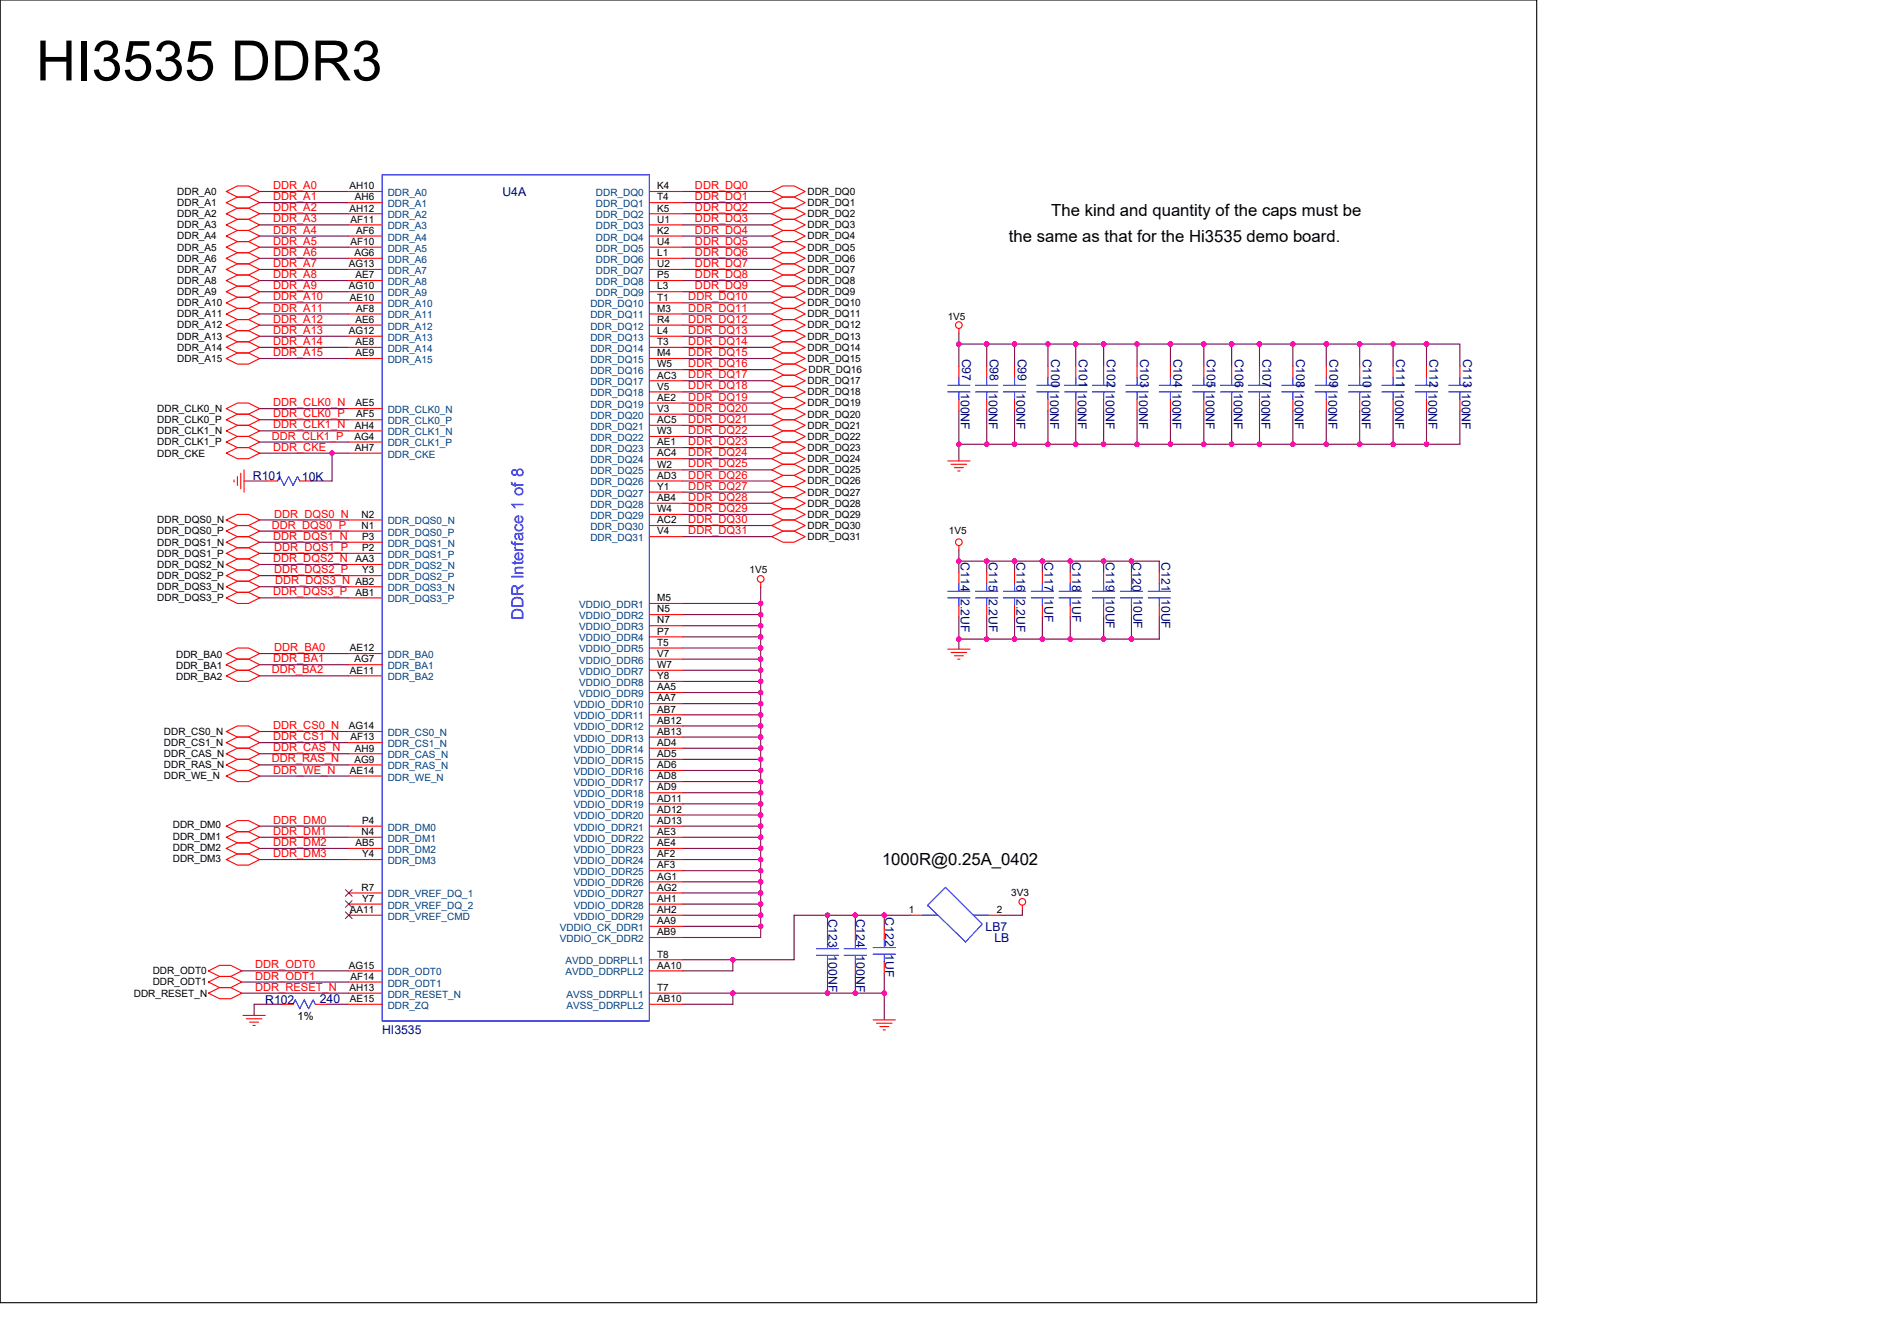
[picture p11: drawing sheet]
<svg xmlns="http://www.w3.org/2000/svg" width="297mm" height="210mm" viewBox="0 0 297 210" stroke-linecap="round" stroke-linejoin="round" font-family="sans-serif">
<path d="M0 0h241.9v205.1h-241.9z" fill="none" stroke="#000" stroke-width=".17"/>
<g fill="none" stroke="#800040" stroke-width=".17">
<path d="M40.9 37.2h14M40.9 30.1h14M40.9 38.9h14M40.9 35.4h14M40.9 33.6h14M40.9 31.9h14M107.5 33.6h14M107.5 37.2h14M107.5 38.9h14M107.5 31.9h14M107.5 30.1h14M107.5 35.4h14"/>
<path d="M40.9 51.2h14M40.9 40.7h14M40.9 42.4h14M40.9 56.4h14M40.9 54.7h14M40.9 49.4h14M40.9 52.9h14M40.9 45.9h14M40.9 44.2h14M40.9 47.7h14M107.5 58.2h14.2M107.5 59.9h14"/>
<path d="M107.5 52.9h14M107.5 51.2h14M107.5 49.4h14M107.5 47.7h14M107.5 44.2h14M107.5 45.9h14M107.5 56.4h14M107.5 42.4h14M107.5 40.7h14M107.5 54.7h14M150.9 54.2v3.5M150.9 54.2h4.4"/>
<path d="M150.9 52.4v1.8M155.3 54.2v3.5M155.3 54.2h14M159.7 54.2v3.5M165 54.2v3.5M169.3 54.2v3.5M169.3 54.2h9.7M173.7 54.2v3.5M179 54.2h10.5M179 54.2v3.5M184.2 54.2v3.5M189.5 54.2v3.5"/>
<path d="M189.5 54.2h14M193.9 54.2v3.5M198.3 54.2v3.5M203.5 54.2h5.3M203.5 54.2v3.5M208.8 54.2h5.2M208.8 54.2v3.5M214 54.2h5.3M214 54.2v3.5M219.3 54.2h5.2v3.5M219.3 54.2v3.5M224.5 54.2h5.3v3.5"/>
<path d="M38.4 75.7h3.5M40.9 71.3h11.4M40.9 69.6h14M40.9 67.8h14M40.9 66.1h14M40.9 64.3h14M52.3 71.3h2.6M52.3 71.3v4.4h-3.4M107.5 61.7h14M107.5 63.4h14M107.5 66.9h14M107.5 68.7h14"/>
<path d="M107.5 70.5h14M107.5 72.2h14M107.5 74h14M107.5 75.7h14M107.5 77.5h14M107.5 79.2h14M107.5 65.2h14M150.9 69.9v2.7M150.9 64.7v5.2M150.9 69.9h4.4M155.3 64.7v5.2M155.3 69.9h4.4"/>
<path d="M159.7 69.9h5.3M159.7 64.7v5.2M165 64.7v5.2M165 69.9h4.3M169.3 64.7v5.2M169.3 69.9h4.4M173.7 69.9h5.3M173.7 64.7v5.2M179 69.9h5.2M179 64.7v5.2M184.2 69.9h5.3M184.2 64.7v5.2"/>
<path d="M189.5 69.9h4.4M189.5 64.7v5.2M193.9 69.9h4.4M193.9 64.7v5.2M198.3 69.9h5.2M198.3 64.7v5.2M203.5 69.9h5.3M203.5 64.7v5.2M208.8 69.9h5.2M208.8 64.7v5.2M214 69.9h5.3M214 64.7v5.2"/>
<path d="M219.3 69.9h5.2M219.3 64.7v5.2M224.5 64.7v5.2M229.8 64.7v5.2h-5.3M40.9 88.9h14M40.9 90.6h14M40.9 94.1h14M40.9 92.4h14M40.9 83.6h14M40.9 87.1h14M40.9 85.4h14M40.9 81.8h14"/>
<path d="M107.5 95h12.2M107.5 96.7h12.2M107.5 98.5h12.2M107.5 81h14M107.5 82.7h14M107.5 84.5h14M119.7 95v1.7M119.7 98.5v1.7M119.7 96.7v1.8M119.7 92.4v2.6M150.9 97.1v5.1M150.9 86.6v3.5"/>
<path d="M150.9 88.3h4.4M155.3 97.1v3.5M155.3 88.3v1.8M155.3 88.3h4.4M159.7 97.1v3.5M159.7 88.3v1.8M159.7 88.3h4.4M164.1 97.1v3.5M164.1 88.3v1.8M164.1 88.3h4.4M168.5 88.3h5.2M168.5 97.1v3.5"/>
<path d="M168.5 88.3v1.8M173.7 97.1v3.5M173.7 88.3v1.8M173.7 88.3h4.4M178.1 97.1v3.5M178.1 88.3v1.8M178.1 88.3h4.4v1.8M182.5 97.1v3.5h-4.4M40.9 118.6h14M40.9 102.9h14M40.9 116.9h14M40.9 104.6h14"/>
<path d="M40.9 106.4h14M40.9 115.1h14M107.5 100.2h12.2M107.5 102h12.2M107.5 103.8h12.2M107.5 105.5h12.2M107.5 107.3h12.2M107.5 109h12.2M107.5 110.8h12.2M107.5 112.5h12.2M107.5 114.3h12.2M107.5 116h12.2"/>
<path d="M107.5 117.8h12.2M107.5 119.5h12.2M119.7 102v1.8M119.7 105.5v1.8M119.7 109v1.8M119.7 112.5v1.8M119.7 116v1.8M119.7 119.5v1.8M119.7 117.8v1.7M119.7 114.3v1.7M119.7 110.8v1.7M119.7 107.3v1.7"/>
<path d="M119.7 103.8h.1M119.7 100.2v1.8M119.7 103.8v1.7M150.9 100.6h4.4M155.3 100.6h4.4M159.7 100.6h4.4M164.1 100.6h4.4M168.5 100.6h5.2M173.7 100.6h4.4M40.9 122.2h14M40.9 120.4h14M40.9 133.5h14"/>
<path d="M40.9 135.3h14M40.9 130h14M40.9 131.8h14M107.5 121.3h12.2M107.5 123h12.2M107.5 124.8h12.2M107.5 126.5h12.2M107.5 128.3h12.2M107.5 130h12.2M107.5 131.8h12.2M107.5 133.5h12.2M107.5 135.3h12.2"/>
<path d="M107.5 137.1h12.2M107.5 138.8h12.2M119.7 123v1.8M119.7 126.5v1.8M119.7 130v1.8M119.7 133.5v1.8M119.7 137.1v1.7M119.7 138.8v1.8M119.7 135.3v1.8M119.7 131.8v1.7M119.7 128.3v1.7M119.7 124.8v1.7"/>
<path d="M119.7 121.3v1.7M38.1 154.6h16.8M38.1 156.3h16.8M38.1 152.8h16.8M44.4 158.1h-4.4v1.7M51.4 158.1h3.5M107.5 140.6h12.2M107.5 142.3h12.2M107.5 144.1h12.2M107.5 145.8h12.2M107.5 156.3h7.9M107.5 151.1h7.9"/>
<path d="M115.4 156.3h14.9M115.4 156.3v1.8h-7.9M115.4 151.1v1.7h-7.9M119.7 140.6v1.7M119.7 144.1v1.7M119.7 145.8v1.8h-12.2M119.7 142.3v1.8M130.3 153.4v2.9M130.3 146.3v-2.2h-5.3v7h-9.6M130.3 156.3h4.3M130.3 144.1h4.3M134.6 144.1v2.2"/>
<path d="M134.6 144.1h4.6v2.1M134.6 156.3h4.6M134.6 153.4v2.9M139.2 153.2v7.3M139.2 144.1h4.2M160.9 143.2v.9h-3.5"/>
</g>
<g fill="#f0f" stroke="#f0f" stroke-width=".17">
<circle cx="155.3" cy="100.6" r=".35"/>
<circle cx="150.9" cy="100.6" r=".35"/>
<circle cx="159.7" cy="100.6" r=".35"/>
<circle cx="168.5" cy="100.6" r=".35"/>
<circle cx="164.1" cy="100.6" r=".35"/>
<circle cx="178.1" cy="100.6" r=".35"/>
<circle cx="173.7" cy="100.6" r=".35"/>
<circle cx="219.3" cy="69.9" r=".35"/>
<circle cx="214" cy="69.9" r=".35"/>
<circle cx="155.3" cy="69.9" r=".35"/>
<circle cx="150.9" cy="69.9" r=".35"/>
<circle cx="159.7" cy="69.9" r=".35"/>
<circle cx="173.7" cy="69.9" r=".35"/>
<circle cx="184.2" cy="69.9" r=".35"/>
<circle cx="179" cy="69.9" r=".35"/>
<circle cx="189.5" cy="69.9" r=".35"/>
<circle cx="203.5" cy="69.9" r=".35"/>
<circle cx="198.3" cy="69.9" r=".35"/>
<circle cx="208.8" cy="69.9" r=".35"/>
<circle cx="193.9" cy="69.9" r=".35"/>
<circle cx="169.3" cy="69.9" r=".35"/>
<circle cx="165" cy="69.9" r=".35"/>
<circle cx="224.5" cy="69.9" r=".35"/>
<circle cx="139.2" cy="156.3" r=".35"/>
<circle cx="130.3" cy="156.3" r=".35"/>
<circle cx="115.4" cy="156.3" r=".35"/>
<circle cx="134.6" cy="156.3" r=".35"/>
<circle cx="155.3" cy="88.3" r=".35"/>
<circle cx="150.9" cy="88.3" r=".35"/>
<circle cx="164.1" cy="88.3" r=".35"/>
<circle cx="159.7" cy="88.3" r=".35"/>
<circle cx="178.1" cy="88.3" r=".35"/>
<circle cx="173.7" cy="88.3" r=".35"/>
<circle cx="168.5" cy="88.3" r=".35"/>
<circle cx="219.3" cy="54.2" r=".35"/>
<circle cx="214" cy="54.2" r=".35"/>
<circle cx="208.8" cy="54.2" r=".35"/>
<circle cx="203.5" cy="54.2" r=".35"/>
<circle cx="189.5" cy="54.2" r=".35"/>
<circle cx="184.2" cy="54.2" r=".35"/>
<circle cx="179" cy="54.2" r=".35"/>
<circle cx="169.3" cy="54.2" r=".35"/>
<circle cx="159.7" cy="54.2" r=".35"/>
<circle cx="155.3" cy="54.2" r=".35"/>
<circle cx="150.9" cy="54.2" r=".35"/>
<circle cx="198.3" cy="54.2" r=".35"/>
<circle cx="193.9" cy="54.2" r=".35"/>
<circle cx="173.7" cy="54.2" r=".35"/>
<circle cx="165" cy="54.2" r=".35"/>
<circle cx="224.5" cy="54.2" r=".35"/>
<circle cx="119.7" cy="96.7" r=".35"/>
<circle cx="119.7" cy="100.2" r=".35"/>
<circle cx="119.7" cy="98.5" r=".35"/>
<circle cx="119.7" cy="102" r=".35"/>
<circle cx="119.7" cy="117.8" r=".35"/>
<circle cx="119.7" cy="116" r=".35"/>
<circle cx="119.7" cy="121.3" r=".35"/>
<circle cx="119.7" cy="124.8" r=".35"/>
<circle cx="119.7" cy="123" r=".35"/>
<circle cx="119.7" cy="126.5" r=".35"/>
<circle cx="119.7" cy="128.3" r=".35"/>
<circle cx="119.7" cy="131.8" r=".35"/>
<circle cx="119.7" cy="130" r=".35"/>
<circle cx="119.7" cy="133.5" r=".35"/>
<circle cx="119.7" cy="138.8" r=".35"/>
<circle cx="119.7" cy="142.3" r=".35"/>
<circle cx="119.7" cy="140.6" r=".35"/>
<circle cx="119.7" cy="144.1" r=".35"/>
<circle cx="119.7" cy="145.8" r=".35"/>
<circle cx="119.7" cy="137" r=".35"/>
<circle cx="119.7" cy="135.3" r=".35"/>
<circle cx="119.7" cy="119.5" r=".35"/>
<circle cx="119.7" cy="114.3" r=".35"/>
<circle cx="119.7" cy="112.5" r=".35"/>
<circle cx="119.7" cy="110.8" r=".35"/>
<circle cx="119.7" cy="109" r=".35"/>
<circle cx="119.7" cy="107.3" r=".35"/>
<circle cx="119.7" cy="105.5" r=".35"/>
<circle cx="119.7" cy="103.7" r=".35"/>
<circle cx="119.7" cy="95" r=".35"/>
<circle cx="134.6" cy="144.1" r=".35"/>
<circle cx="130.3" cy="144.1" r=".35"/>
<circle cx="115.4" cy="151.1" r=".35"/>
<circle cx="139.2" cy="144.1" r=".35"/>
<circle cx="52.3" cy="71.3" r=".35"/>
</g>
<g fill="none" stroke="#f00" stroke-width=".17">
<path d="M35.6 30.1l1.8-.8h1.7l1.8 .8-1.8 .9h-1.7zM35.6 31.9l1.8-.9h1.7l1.8 .9-1.8 .9h-1.7zM35.6 33.6l1.8-.8h1.7l1.8 .8-1.8 .9h-1.7zM35.6 35.4l1.8-.9h1.7l1.8 .9-1.8 .9h-1.7zM35.6 37.2l1.8-.9h1.7l1.8 .9-1.8 .8h-1.7zM35.6 38.9l1.8-.9h1.7l1.8 .9-1.8 .9h-1.7zM54.9 38.9h5.3M54.9 37.2h5.3M54.9 35.4h5.3M54.9 30.1h5.3M54.9 33.6h5.3M54.9 31.9h5.3"/>
<path d="M102.2 38.9h5.3M102.2 35.4h5.3M102.2 33.6h5.3M102.2 37.2h5.3M102.2 31.9h5.3M102.2 30.1h5.3M121.5 30.1l1.7-.8h1.8l1.8 .8-1.8 .9h-1.8zM121.5 31.9l1.7-.9h1.8l1.8 .9-1.8 .9h-1.8zM121.5 33.6l1.7-.8h1.8l1.8 .8-1.8 .9h-1.8zM121.5 35.4l1.7-.9h1.8l1.8 .9-1.8 .9h-1.8zM121.5 37.2l1.7-.9h1.8l1.8 .9-1.8 .8h-1.8zM121.5 38.9l1.7-.9h1.8l1.8 .9-1.8 .9h-1.8z"/>
<path d="M35.6 40.7l1.8-.9h1.7l1.8 .9-1.8 .8h-1.7zM35.6 42.4l1.8-.9h1.7l1.8 .9-1.8 .9h-1.7zM35.6 44.2l1.8-.9h1.7l1.8 .9-1.8 .8h-1.7zM35.6 45.9l1.8-.9h1.7l1.8 .9-1.8 .9h-1.7zM35.6 47.7l1.8-.9h1.7l1.8 .9-1.8 .8h-1.7zM35.6 49.4l1.8-.9h1.7l1.8 .9-1.8 .9h-1.7zM35.6 51.2l1.8-.9h1.7l1.8 .9-1.8 .9h-1.7zM35.6 52.9l1.8-.8h1.7l1.8 .8-1.8 .9h-1.7zM35.6 54.7l1.8-.9h1.7l1.8 .9-1.8 .9h-1.7zM35.6 56.4l1.8-.8h1.7l1.8 .8-1.8 .9h-1.7zM54.9 56.4h5.3M54.9 54.7h5.3"/>
<path d="M54.9 51.2h5.3M54.9 49.4h5.3M54.9 47.7h5.3M54.9 52.9h5.3M54.9 44.2h5.3M54.9 42.4h5.3M54.9 45.9h5.3M54.9 40.7h5.3M102.2 59.9h5.3M102.2 58.2h5.3M102.2 45.9h5.3M102.2 44.2h5.3"/>
<path d="M102.2 42.4h5.3M102.2 56.4h5.3M102.2 49.4h5.3M102.2 47.7h5.3M102.2 51.2h5.3M102.2 54.7h5.3M102.2 52.9h5.3M102.2 40.7h5.3M121.5 40.7l1.7-.9h1.8l1.8 .9-1.8 .8h-1.8zM121.5 42.4l1.7-.9h1.8l1.8 .9-1.8 .9h-1.8zM121.5 44.2l1.7-.9h1.8l1.8 .9-1.8 .8h-1.8zM121.5 45.9l1.7-.9h1.8l1.8 .9-1.8 .9h-1.8z"/>
<path d="M121.5 47.7l1.7-.9h1.8l1.8 .9-1.8 .8h-1.8zM121.5 49.4l1.7-.9h1.8l1.8 .9-1.8 .9h-1.8zM121.5 51.2l1.7-.9h1.8l1.8 .9-1.8 .9h-1.8zM121.5 52.9l1.7-.8h1.8l1.8 .8-1.8 .9h-1.8zM121.5 54.7l1.7-.9h1.8l1.8 .9-1.8 .9h-1.8zM121.5 56.4l1.7-.8h1.8l1.8 .8-1.8 .9h-1.8zM121.5 59.9l1.7-.8h1.8l1.8 .8-1.8 .9h-1.8zM121.7 58.2l1.7-.9h1.8l1.7 .9-1.7 .9h-1.8zM150.9 51.7v.7M150.9 57.7v1.7M155.3 57.7v1.7M159.7 57.7v1.7"/>
<path d="M165 57.7v1.7M169.3 57.7v1.7M173.7 57.7v1.7M179 57.7v1.7M184.2 57.7v1.7M189.5 57.7v1.7M193.9 57.7v1.7M198.3 57.7v1.7M203.5 57.7v1.7M208.8 57.7v1.7M214 57.7v1.7M219.3 57.7v1.7"/>
<path d="M224.5 57.7v1.7M229.8 57.7v1.7M35.6 64.3l1.8-.9h1.7l1.8 .9-1.8 .9h-1.7zM35.6 66.1l1.8-.9h1.7l1.8 .9-1.8 .8h-1.7zM35.6 67.8l1.8-.9h1.7l1.8 .9-1.8 .9h-1.7zM35.6 69.6l1.8-.9h1.7l1.8 .9-1.8 .9h-1.7zM35.6 71.3l1.8-.8h1.7l1.8 .8-1.8 .9h-1.7zM36.8 75.5v.4M37.4 75v1.4M37.9 74.5v2.4M38.4 74v3.5M41.9 75.7h1.8"/>
<path d="M47.2 75.7h1.7M54.9 71.3h5.3M54.9 69.6h5.3M54.9 67.8h5.3M54.9 64.3h5.3M54.9 66.1h5.3M102.2 77.5h5.3M102.2 79.2h5.3M102.2 75.7h5.3M102.2 74h5.3M102.2 72.2h5.3M102.2 70.5h5.3"/>
<path d="M102.2 68.7h5.3M102.2 66.9h5.3M102.2 65.2h5.3M102.2 63.4h5.3M102.2 61.7h5.3M121.5 61.7l1.7-.9h1.8l1.8 .9-1.8 .9h-1.8zM121.5 63.4l1.7-.8h1.8l1.8 .8-1.8 .9h-1.8zM121.5 65.2l1.7-.9h1.8l1.8 .9-1.8 .9h-1.8zM121.5 66.9l1.7-.8h1.8l1.8 .8-1.8 .9h-1.8zM121.5 68.7l1.7-.9h1.8l1.8 .9-1.8 .9h-1.8zM121.5 70.5l1.7-.9h1.8l1.8 .9-1.8 .8h-1.8zM121.5 72.2l1.7-.9h1.8l1.8 .9-1.8 .9h-1.8z"/>
<path d="M121.5 74l1.7-.9h1.8l1.8 .9-1.8 .8h-1.8zM121.5 75.7l1.7-.9h1.8l1.8 .9-1.8 .9h-1.8zM121.5 77.5l1.7-.9h1.8l1.8 .9-1.8 .8h-1.8zM121.5 79.2l1.7-.9h1.8l1.8 .9-1.8 .9h-1.8zM149.2 72.6h3.5M149.7 73.1h2.5M150.2 73.6h1.4M150.8 74.1h.3M150.9 62.9v1.8M155.3 62.9v1.8M159.7 62.9v1.8M165 62.9v1.8"/>
<path d="M169.3 62.9v1.8M173.7 62.9v1.8M179 62.9v1.8M184.2 62.9v1.8M189.5 62.9v1.8M193.9 62.9v1.8M198.3 62.9v1.8M203.5 62.9v1.8M208.8 62.9v1.8M214 62.9v1.8M219.3 62.9v1.8M224.5 62.9v1.8"/>
<path d="M229.8 62.9v1.8M35.6 81.8l1.8-.8h1.7l1.8 .8-1.8 .9h-1.7zM35.6 83.6l1.8-.9h1.7l1.8 .9-1.8 .9h-1.7zM35.6 85.4l1.8-.9h1.7l1.8 .9-1.8 .8h-1.7zM35.6 87.1l1.8-.9h1.7l1.8 .9-1.8 .9h-1.7zM35.6 88.9l1.8-.9h1.7l1.8 .9-1.8 .8h-1.7zM35.6 90.6l1.8-.9h1.7l1.8 .9-1.8 .9h-1.7zM35.6 92.4l1.8-.9h1.7l1.8 .9-1.8 .8h-1.7zM35.6 94.1l1.8-.9h1.7l1.8 .9-1.8 .9h-1.7zM54.9 90.6h5.3M54.9 88.9h5.3M54.9 94.1h5.3"/>
<path d="M54.9 92.4h5.3M54.9 87.1h5.3M54.9 85.4h5.3M54.9 83.6h5.3M54.9 81.8h5.3M102.2 84.5h5.3M102.2 82.7h5.3M102.2 81h5.3M102.2 98.5h5.3M102.2 96.7h5.3M102.2 95h5.3M119.7 91.7v.7"/>
<path d="M121.5 81l1.7-.9h1.8l1.8 .9-1.8 .8h-1.8zM121.5 82.7l1.7-.9h1.8l1.8 .9-1.8 .9h-1.8zM121.5 84.5l1.7-.9h1.8l1.8 .9-1.8 .9h-1.8zM150.9 85.9v.7M150.9 90.1v1.7M150.9 95.3v1.8M155.3 90.1v1.7M155.3 95.3v1.8M159.7 90.1v1.7M159.7 95.3v1.8M164.1 90.1v1.7M164.1 95.3v1.8"/>
<path d="M168.5 90.1v1.7M168.5 95.3v1.8M173.7 90.1v1.7M173.7 95.3v1.8M178.1 90.1v1.7M178.1 95.3v1.8M182.5 90.1v1.7M182.5 95.3v1.8M35.6 102.9l1.8-.9h1.7l1.8 .9-1.8 .9h-1.7zM35.6 104.6l1.8-.8h1.7l1.8 .8-1.8 .9h-1.7zM35.6 104.6h.1M35.6 106.4l1.8-.9h1.7l1.8 .9-1.8 .9h-1.7z"/>
<path d="M35.6 115.1l1.8-.8h1.7l1.8 .8-1.8 .9h-1.7zM35.6 116.9l1.8-.9h1.7l1.8 .9-1.8 .9h-1.7zM35.6 118.6l1.8-.8h1.7l1.8 .8-1.8 .9h-1.7zM54.9 116.9h5.3M54.9 115.1h5.3M54.9 118.6h5.3M54.9 104.6h5.3M54.9 106.4h5.3M54.9 102.9h5.3M102.2 119.5h5.3M102.2 117.8h5.3M102.2 116h5.3"/>
<path d="M102.2 114.3h5.3M102.2 112.5h5.3M102.2 110.8h5.3M102.2 109h5.3M102.2 107.3h5.3M102.2 105.5h5.3M102.2 103.8h5.3M102.2 102h5.3M102.2 100.2h5.3M149.2 102.2h3.5M149.7 102.7h2.5M150.2 103.2h1.4"/>
<path d="M150.8 103.8h.3M35.6 120.4l1.8-.9h1.7l1.8 .9-1.8 .9h-1.7zM35.6 122.2l1.8-.9h1.7l1.8 .9-1.8 .8h-1.7zM35.6 130l1.8-.8h1.7l1.8 .8-1.8 .9h-1.7zM35.6 131.8l1.8-.9h1.7l1.8 .9-1.8 .9h-1.7zM35.6 133.5l1.8-.8h1.7l1.8 .8-1.8 .9h-1.7zM35.6 135.3l1.8-.9h1.7l1.8 .9-1.8 .9h-1.7zM54.9 133.5h5.3M54.9 135.3h5.3M54.9 130h5.3M54.9 131.8h5.3M54.9 122.2h5.3"/>
<path d="M54.9 120.4h5.3M102.2 138.8h5.3M102.2 137.1h5.3M102.2 135.3h5.3M102.2 133.5h5.3M102.2 131.8h5.3M102.2 130h5.3M102.2 128.3h5.3M102.2 126.5h5.3M102.2 124.8h5.3M102.2 123h5.3M102.2 121.3h5.3"/>
<path d="M32.8 152.8l1.8-.9h1.7l1.8 .9-1.8 .9h-1.7zM32.8 154.6l1.8-.9h1.7l1.8 .9-1.8 .9h-1.7zM32.8 156.3l1.8-.8h1.7l1.8 .8-1.8 .9h-1.7zM38.2 159.8h3.6M44.4 158.1h1.7M49.6 158.1h1.8M54.9 158.1h5.3M54.9 156.3h5.3M54.9 154.6h5.3M54.9 152.8h5.3M54.9 144.1h5.3M54.9 142.3h5.3"/>
<path d="M54.9 140.6h5.3M102.2 151.1h5.3M102.2 152.8h5.3M102.2 158.1h5.3M102.2 156.3h5.3M102.2 147.6h5.3M102.2 145.8h5.3M102.2 144.1h5.3M102.2 142.3h5.3M102.2 140.6h5.3M130.3 146.3v1.8M130.3 151.6v1.8"/>
<path d="M134.6 146.3v1.8M134.6 151.6v1.8M139.2 146.2v1.7M139.2 151.4v1.8M143.4 144.1h1.8M155.7 144.1h1.7M160.9 142.5v.7M38.8 160.4h2.4M39.3 160.9h1.4M39.8 161.4h.4M137.4 160.5h3.5M138 161.1h2.4"/>
<path d="M138.5 161.6h1.4M139 162.1h.4"/>
<circle cx="150.9" cy="51.2" r=".52"/>
<circle cx="119.7" cy="91.1" r=".53"/>
<circle cx="150.9" cy="85.3" r=".52"/>
<circle cx="160.9" cy="142" r=".53"/>
</g>
<g fill="none" stroke="#00f" stroke-width=".17">
<path d="M60.2 27.5h42v133.2h-42zM60.2 38.9h.1M60.2 37.2h.1M60.2 35.4h.1M60.2 30.1h.1M60.2 33.6h.1M60.2 31.9h.1M102.2 38.9h.1M102.2 35.4h.1M102.2 33.6h.1M102.2 37.2h.1M102.2 31.9h.1"/>
<path d="M102.2 30.1h.1M60.2 56.4h.1M60.2 54.7h.1M60.2 51.2h.1M60.2 49.4h.1M60.2 47.7h.1M60.2 52.9h.1M60.2 44.2h.1M60.2 42.4h.1M60.2 45.9h.1M60.2 40.7h.1M102.2 59.9h.1"/>
<path d="M102.2 58.2h.1M102.2 45.9h.1M102.2 44.2h.1M102.2 42.4h.1M102.2 56.4h.1M102.2 49.4h.1M102.2 47.7h.1M102.2 51.2h.1M102.2 54.7h.1M102.2 52.9h.1M102.2 40.7h.1M150.9 59.4v1.2"/>
<path d="M155.3 59.4v1.2M159.7 59.4v1.2M165 59.4v1.2M169.3 59.4v1.2M173.7 59.4v1.2M179 59.4v1.2M184.2 59.4v1.2M189.5 59.4v1.2M193.9 59.4v1.2M198.3 59.4v1.2M203.5 59.4v1.2M208.8 59.4v1.2"/>
<path d="M214 59.4v1.2M219.3 59.4v1.2M224.5 59.4v1.2M229.8 59.4v1.2M43.7 75.7h.1M47.2 75.7h.1M47.2 75.7l-.4-.7-.7 1.4-.7-1.4-.7 1.4-.7-1.4-.3 .7M60.2 71.3h.1M60.2 69.6h.1M60.2 67.8h.1M60.2 64.3h.1M60.2 66.1h.1"/>
<path d="M102.2 77.5h.1M102.2 79.2h.1M102.2 75.7h.1M102.2 74h.1M102.2 72.2h.1M102.2 70.5h.1M102.2 68.7h.1M102.2 66.9h.1M102.2 65.2h.1M102.2 63.4h.1M102.2 61.7h.1M149.2 61.7h3.5"/>
<path d="M149.2 60.6h3.5M150.9 61.7v1.2M153.6 61.7h3.5M153.6 60.6h3.5M155.3 61.7v1.2M158 61.7h3.5M158 60.6h3.5M159.7 61.7v1.2M163.2 61.7h3.5M163.2 60.6h3.5M165 61.7v1.2M167.6 61.7h3.5"/>
<path d="M167.6 60.6h3.5M169.3 61.7v1.2M172 61.7h3.5M172 60.6h3.5M173.7 61.7v1.2M177.2 61.7h3.5M177.2 60.6h3.5M179 61.7v1.2M182.5 61.7h3.5M182.5 60.6h3.5M184.2 61.7v1.2M187.7 61.7h3.6"/>
<path d="M187.7 60.6h3.6M189.5 61.7v1.2M192.1 61.7h3.5M192.1 60.6h3.5M193.9 61.7v1.2M196.5 61.7h3.5M196.5 60.6h3.5M198.3 61.7v1.2M201.8 61.7h3.5M201.8 60.6h3.5M203.5 61.7v1.2M207 61.7h3.5"/>
<path d="M207 60.6h3.5M208.8 61.7v1.2M212.3 61.7h3.5M212.3 60.6h3.5M214 61.7v1.2M217.5 61.7h3.5M217.5 60.6h3.5M219.3 61.7v1.2M222.8 61.7h3.5M222.8 60.6h3.5M224.5 61.7v1.2M228.1 61.7h3.5"/>
<path d="M228.1 60.6h3.5M229.8 61.7v1.2M60.2 90.6h.1M60.2 88.9h.1M60.2 94.1h.1M60.2 92.4h.1M60.2 87.1h.1M60.2 85.4h.1M60.2 83.6h.1M60.2 81.8h.1M102.2 84.5h.1M102.2 82.7h.1"/>
<path d="M102.2 81h.1M102.2 98.5h.1M102.2 96.7h.1M102.2 95h.1M149.2 94.1h3.5M149.2 93.1h3.5M150.9 94.1v1.2M150.9 91.8v1.3M153.6 94.1h3.5M153.6 93.1h3.5M155.3 94.1v1.2M155.3 91.8v1.3"/>
<path d="M158 94.1h3.5M158 93.1h3.5M159.7 94.1v1.2M159.7 91.8v1.3M162.3 94.1h3.5M162.3 93.1h3.5M164.1 94.1v1.2M164.1 91.8v1.3M166.7 94.1h3.5M166.7 93.1h3.5M168.5 94.1v1.2M168.5 91.8v1.3"/>
<path d="M172 94.1h3.5M172 93.1h3.5M173.7 94.1v1.2M173.7 91.8v1.3M176.4 94.1h3.5M176.4 93.1h3.5M178.1 94.1v1.2M178.1 91.8v1.3M180.7 94.1h3.5M180.7 93.1h3.5M182.5 94.1v1.2M182.5 91.8v1.3"/>
<path d="M60.2 116.9h.1M60.2 115.1h.1M60.2 118.6h.1M60.2 104.6h.1M60.2 106.4h.1M60.2 102.9h.1M102.2 119.5h.1M102.2 117.8h.1M102.2 116h.1M102.2 114.3h.1M102.2 112.5h.1M102.2 110.8h.1"/>
<path d="M102.2 109h.1M102.2 107.3h.1M102.2 105.5h.1M102.2 103.8h.1M102.2 102h.1M102.2 100.2h.1M60.2 133.5h.1M60.2 135.3h.1M60.2 130h.1M60.2 131.8h.1M60.2 122.2h.1M60.2 120.4h.1"/>
<path d="M102.2 138.8h.1M102.2 137.1h.1M102.2 135.3h.1M102.2 133.5h.1M102.2 131.8h.1M102.2 130h.1M102.2 128.3h.1M102.2 126.5h.1M102.2 124.8h.1M102.2 123h.1M102.2 121.3h.1M148.8 139.7l5.8 5.8-2.6 2.8-6-5.8z"/>
<path d="M46.1 158.1h.1M49.6 158.1l-.3-.7-.7 1.4-.7-1.4-.7 1.4-.7-1.4-.4 .7M49.6 158.1h.1M60.2 158.1h.1M60.2 156.3h.1M60.2 154.6h.1M60.2 152.8h.1M60.2 144.1h.1M60.2 142.3h.1M60.2 140.6h.1M102.2 151.1h.1M102.2 152.8h.1"/>
<path d="M102.2 158.1h.1M102.2 156.3h.1M102.2 147.6h.1M102.2 145.8h.1M102.2 144.1h.1M102.2 142.3h.1M102.2 140.6h.1M128.5 150.4h3.5M128.5 149.3h3.5M130.3 150.4v1.2M130.3 148.1v1.2M132.9 150.4h3.5"/>
<path d="M132.9 149.3h3.5M134.6 150.4v1.2M134.6 148.1v1.2M137.4 150.2h3.5M137.4 149.1h3.5M139.2 150.2v1.2M139.2 147.9v1.2M145.2 144.1h2.4M146 142.5h.1M153.2 144.1h2.5"/>
</g>
<path d="M54.4 143.5l1 1.1M54.4 141.8l1 1M54.4 140l1 1.1M55.4 143.5l-1 1.1M55.4 141.8l-1 1M55.4 140l-1 1.1" fill="none" stroke="#804000" stroke-width=".16"/>
<text font-size="8.8" x="5.6" y="12.7">HI3535 DDR3</text>
<g font-size="2.6">
<text x="165.5" y="33.9">The kind and quantity of the caps must be</text>
<text x="158.8" y="38.1">the same as that for the Hi3535 demo board.</text>
<text x="138.8" y="136.1">1000R@0.25A_0402</text>
</g>
<text font-size="2.6" fill="#00f" x="82.4" y="97.6" transform="rotate(-90 82.4 97.6)">DDR Interface 1 of 8</text>
<g font-size="1.9" fill="#000080">
<text x="79.1" y="30.8">U4A</text>
<text x="151.4" y="56.4" transform="rotate(90 151.4 56.4)">C97</text>
<text x="155.8" y="56.4" transform="rotate(90 155.8 56.4)">C98</text>
<text x="160.2" y="56.4" transform="rotate(90 160.2 56.4)">C99</text>
<text x="165.5" y="56.4" transform="rotate(90 165.5 56.4)">C100</text>
<text x="169.8" y="56.4" transform="rotate(90 169.8 56.4)">C101</text>
<text x="174.2" y="56.4" transform="rotate(90 174.2 56.4)">C102</text>
<text x="179.5" y="56.4" transform="rotate(90 179.5 56.4)">C103</text>
<text x="184.7" y="56.4" transform="rotate(90 184.7 56.4)">C104</text>
<text x="190" y="56.4" transform="rotate(90 190 56.4)">C105</text>
<text x="194.4" y="56.4" transform="rotate(90 194.4 56.4)">C106</text>
<text x="198.8" y="56.4" transform="rotate(90 198.8 56.4)">C107</text>
<text x="204" y="56.4" transform="rotate(90 204 56.4)">C108</text>
<text x="209.3" y="56.4" transform="rotate(90 209.3 56.4)">C109</text>
<text x="214.5" y="56.4" transform="rotate(90 214.5 56.4)">C110</text>
<text x="219.8" y="56.4" transform="rotate(90 219.8 56.4)">C111</text>
<text x="225" y="56.4" transform="rotate(90 225 56.4)">C112</text>
<text x="230.3" y="56.4" transform="rotate(90 230.3 56.4)">C113</text>
<text x="151.3" y="61.9" transform="rotate(90 151.3 61.9)">100NF</text>
<text x="155.6" y="61.9" transform="rotate(90 155.6 61.9)">100NF</text>
<text x="160" y="61.9" transform="rotate(90 160 61.9)">100NF</text>
<text x="165.3" y="61.9" transform="rotate(90 165.3 61.9)">100NF</text>
<text x="169.7" y="61.9" transform="rotate(90 169.7 61.9)">100NF</text>
<text x="174" y="61.9" transform="rotate(90 174 61.9)">100NF</text>
<text x="179.3" y="61.9" transform="rotate(90 179.3 61.9)">100NF</text>
<text x="184.6" y="61.9" transform="rotate(90 184.6 61.9)">100NF</text>
<text x="189.8" y="61.9" transform="rotate(90 189.8 61.9)">100NF</text>
<text x="194.2" y="61.9" transform="rotate(90 194.2 61.9)">100NF</text>
<text x="198.6" y="61.9" transform="rotate(90 198.6 61.9)">100NF</text>
<text x="203.8" y="61.9" transform="rotate(90 203.8 61.9)">100NF</text>
<text x="209.1" y="61.9" transform="rotate(90 209.1 61.9)">100NF</text>
<text x="214.4" y="61.9" transform="rotate(90 214.4 61.9)">100NF</text>
<text x="219.6" y="61.9" transform="rotate(90 219.6 61.9)">100NF</text>
<text x="224.9" y="61.9" transform="rotate(90 224.9 61.9)">100NF</text>
<text x="230.1" y="61.9" transform="rotate(90 230.1 61.9)">100NF</text>
<text x="39.8" y="75.5">R101</text>
<text x="47.5" y="75.7">10K</text>
<text x="151.3" y="88.5" transform="rotate(90 151.3 88.5)">C114 2.2UF</text>
<text x="155.6" y="88.5" transform="rotate(90 155.6 88.5)">C115 2.2UF</text>
<text x="160" y="88.5" transform="rotate(90 160 88.5)">C116 2.2UF</text>
<text x="164.4" y="88.5" transform="rotate(90 164.4 88.5)">C117 1UF</text>
<text x="168.8" y="88.5" transform="rotate(90 168.8 88.5)">C118 1UF</text>
<text x="174" y="88.5" transform="rotate(90 174 88.5)">C119 10UF</text>
<text x="178.3" y="88.5" transform="rotate(90 178.3 88.5)">C120</text>
<text x="182.8" y="88.5" transform="rotate(90 182.8 88.5)">C121 10UF</text>
<text x="178.4" y="94.3" transform="rotate(90 178.4 94.3)">10UF</text>
<text x="130.4" y="144.6" transform="rotate(90 130.4 144.6)">C123 100NF</text>
<text x="134.8" y="144.6" transform="rotate(90 134.8 144.6)">C124 100NF</text>
<text x="139.3" y="144.4" transform="rotate(90 139.3 144.4)">C122 1UF</text>
<text x="155.1" y="146.5">LB7</text>
<text x="156.5" y="148.3">LB</text>
<text x="41.8" y="158.1">R102</text>
<text x="50.3" y="157.9">240</text>
<text x="60.2" y="162.8">HI3535</text>
</g>
<g font-size="1.8" fill="#f00">
<text x="43" y="29.8">DDR_A0</text>
<text x="109.4" y="29.8">DDR_DQ0</text>
<text x="43" y="35">DDR_A3</text>
<text x="43" y="33.3">DDR_A2</text>
<text x="43" y="31.5">DDR_A1</text>
<text x="109.4" y="33.3">DDR_DQ2</text>
<text x="109.4" y="31.5">DDR_DQ1</text>
<text x="109.4" y="35">DDR_DQ3</text>
<text x="43" y="36.8">DDR_A4</text>
<text x="43" y="40.3">DDR_A6</text>
<text x="43" y="38.5">DDR_A5</text>
<text x="109.4" y="36.8">DDR_DQ4</text>
<text x="109.4" y="38.5">DDR_DQ5</text>
<text x="109.4" y="40.3">DDR_DQ6</text>
<text x="43" y="42">DDR_A7</text>
<text x="43" y="45.5">DDR_A9</text>
<text x="43" y="43.8">DDR_A8</text>
<text x="43" y="47.3">DDR_A10</text>
<text x="108.4" y="47.3">DDR_DQ10</text>
<text x="109.4" y="43.8">DDR_DQ8</text>
<text x="109.4" y="45.5">DDR_DQ9</text>
<text x="109.4" y="42">DDR_DQ7</text>
<text x="43" y="50.8">DDR_A12</text>
<text x="43" y="49">DDR_A11</text>
<text x="43" y="52.5">DDR_A13</text>
<text x="108.4" y="52.5">DDR_DQ13</text>
<text x="108.4" y="50.8">DDR_DQ12</text>
<text x="108.4" y="49">DDR_DQ11</text>
<text x="43" y="56.1">DDR_A15</text>
<text x="43" y="54.3">DDR_A14</text>
<text x="108.4" y="57.8">DDR_DQ16</text>
<text x="108.4" y="59.6">DDR_DQ17</text>
<text x="108.4" y="56.1">DDR_DQ15</text>
<text x="108.4" y="54.3">DDR_DQ14</text>
<text x="43" y="65.7">DDR_CLK0_P</text>
<text x="43" y="63.9">DDR_CLK0_N</text>
<text x="108.4" y="61.3">DDR_DQ18</text>
<text x="108.4" y="63.1">DDR_DQ19</text>
<text x="108.4" y="64.8">DDR_DQ20</text>
<text x="42.8" y="69.2">DDR_CLK1_P</text>
<text x="43" y="70.9">DDR_CKE</text>
<text x="43" y="67.4">DDR_CLK1_N</text>
<text x="108.4" y="66.6">DDR_DQ21</text>
<text x="108.4" y="68.3">DDR_DQ22</text>
<text x="108.4" y="70.1">DDR_DQ23</text>
<text x="108.4" y="71.8">DDR_DQ24</text>
<text x="108.4" y="73.6">DDR_DQ25</text>
<text x="108.4" y="75.3">DDR_DQ26</text>
<text x="108.4" y="77.1">DDR_DQ27</text>
<text x="42.8" y="83.2">DDR_DQS0_P</text>
<text x="43.1" y="81.5">DDR_DQS0_N</text>
<text x="108.4" y="78.8">DDR_DQ28</text>
<text x="108.4" y="80.6">DDR_DQ29</text>
<text x="108.4" y="82.3">DDR_DQ30</text>
<text x="43" y="88.5">DDR_DQS2_N</text>
<text x="43" y="85">DDR_DQS1_N</text>
<text x="43.1" y="86.7">DDR_DQS1_P</text>
<text x="108.4" y="84.1">DDR_DQ31</text>
<text x="43" y="93.7">DDR_DQS3_P</text>
<text x="43.1" y="90.2">DDR_DQS2_P</text>
<text x="43.3" y="92">DDR_DQS3_N AB2</text>
<text x="42.8" y="106">DDR_BA2</text>
<text x="43" y="104.2">DDR_BA1</text>
<text x="43.1" y="102.5">DDR_BA0</text>
<text x="43" y="118.3">DDR_CAS_N</text>
<text x="43" y="116.5">DDR_CS1_N</text>
<text x="43" y="114.8">DDR_CS0_N</text>
<text x="42.8" y="120">DDR_RAS_N</text>
<text x="43" y="121.8">DDR_WE_N</text>
<text x="43" y="129.7">DDR_DM0</text>
<text x="43" y="131.4">DDR_DM1</text>
<text x="43" y="133.2">DDR_DM2</text>
<text x="43" y="134.9">DDR_DM3</text>
<text x="40.2" y="154.2">DDR_ODT1</text>
<text x="40.2" y="155.9">DDR_RESET_N</text>
<text x="40.2" y="152.4">DDR_ODT0</text>
</g>
<text font-size="1.8" x="46.8" y="160.5">1%</text>
<g font-size="1.6">
<text x="55" y="29.8">AH10</text>
<text x="103.4" y="29.8">K4</text>
<text x="27.9" y="30.7">DDR_A0</text>
<text x="27.9" y="32.4">DDR_A1</text>
<text x="27.9" y="34.2">DDR_A2</text>
<text x="27.9" y="35.9">DDR_A3</text>
<text x="55" y="33.3">AH12</text>
<text x="55.2" y="35">AF11</text>
<text x="55.9" y="31.5">AH6</text>
<text x="103.4" y="35">U1</text>
<text x="103.4" y="33.3">K5</text>
<text x="103.4" y="31.5">T4</text>
<text x="127.1" y="30.7">DDR_DQ0</text>
<text x="127.1" y="32.4">DDR_DQ1</text>
<text x="127.1" y="34.2">DDR_DQ2</text>
<text x="127.1" y="35.9">DDR_DQ3</text>
<text x="27.9" y="37.7">DDR_A4</text>
<text x="27.9" y="39.4">DDR_A5</text>
<text x="27.9" y="41.2">DDR_A6</text>
<text x="55.2" y="38.6">AF10</text>
<text x="55.8" y="40.3">AG6</text>
<text x="56" y="36.8">AF6</text>
<text x="103.4" y="38.6">U4</text>
<text x="103.4" y="36.8">K2</text>
<text x="103.4" y="40.3">L1</text>
<text x="127.1" y="37.7">DDR_DQ4</text>
<text x="127.1" y="39.4">DDR_DQ5</text>
<text x="127.1" y="41.2">DDR_DQ6</text>
<text x="27.9" y="42.9">DDR_A7</text>
<text x="27.9" y="44.7">DDR_A8</text>
<text x="27.9" y="46.5">DDR_A9</text>
<text x="54.9" y="42.1">AG13</text>
<text x="54.9" y="45.6">AG10</text>
<text x="55.1" y="47.3">AE10</text>
<text x="56" y="43.8">AE7</text>
<text x="103.4" y="45.6">L3</text>
<text x="103.4" y="43.8">P5</text>
<text x="103.4" y="42.1">U2</text>
<text x="103.4" y="47.3">T1</text>
<text x="127.1" y="42.9">DDR_DQ7</text>
<text x="127.1" y="44.7">DDR_DQ8</text>
<text x="127.1" y="46.5">DDR_DQ9</text>
<text x="27.9" y="48.2">DDR_A10</text>
<text x="27.9" y="50">DDR_A11</text>
<text x="27.9" y="51.7">DDR_A12</text>
<text x="27.9" y="53.5">DDR_A13</text>
<text x="54.9" y="52.6">AG12</text>
<text x="56" y="50.8">AE6</text>
<text x="56" y="49.1">AF8</text>
<text x="103.4" y="49.1">M3</text>
<text x="103.4" y="50.8">R4</text>
<text x="103.4" y="52.6">L4</text>
<text x="127.1" y="48.2">DDR_DQ10</text>
<text x="127.1" y="50">DDR_DQ11</text>
<text x="127.1" y="51.7">DDR_DQ12</text>
<text x="127.1" y="53.5">DDR_DQ13</text>
<text x="149.2" y="50.3">1V5</text>
<text x="27.9" y="55.2">DDR_A14</text>
<text x="27.9" y="57">DDR_A15</text>
<text x="56" y="56.1">AE9</text>
<text x="56" y="54.3">AE8</text>
<text x="103.4" y="59.6">AC3</text>
<text x="103.4" y="57.8">W5</text>
<text x="103.4" y="56.1">M4</text>
<text x="103.4" y="54.3">T3</text>
<text x="127.1" y="55.2">DDR_DQ14</text>
<text x="127.1" y="57">DDR_DQ15</text>
<text x="127.3" y="58.7">DDR_DQ16</text>
<text x="24.8" y="64.9">DDR_CLK0_N</text>
<text x="56" y="64">AE5</text>
<text x="56" y="65.7">AF5</text>
<text x="103.4" y="64.8">V3</text>
<text x="103.4" y="63.1">AE2</text>
<text x="103.4" y="61.3">V5</text>
<text x="127.1" y="60.5">DDR_DQ17</text>
<text x="127.1" y="62.2">DDR_DQ18</text>
<text x="127.1" y="64">DDR_DQ19</text>
<text x="127.1" y="65.7">DDR_DQ20</text>
<text x="24.8" y="66.6">DDR_CLK0_P</text>
<text x="24.8" y="68.4">DDR_CLK1_N</text>
<text x="24.8" y="70.1">DDR_CLK1_P</text>
<text x="24.8" y="71.9">DDR_CKE</text>
<text x="55.8" y="69.2">AG4</text>
<text x="55.9" y="71">AH7</text>
<text x="55.9" y="67.5">AH4</text>
<text x="103.4" y="71.9">AC4</text>
<text x="103.4" y="70.1">AE1</text>
<text x="103.4" y="68.3">W3</text>
<text x="103.4" y="66.6">AC5</text>
<text x="127.1" y="67.5">DDR_DQ21</text>
<text x="127.1" y="69.2">DDR_DQ22</text>
<text x="127.1" y="71">DDR_DQ23</text>
<text x="103.4" y="77.1">Y1</text>
<text x="103.4" y="75.4">AD3</text>
<text x="103.4" y="73.6">W2</text>
<text x="127.1" y="72.7">DDR_DQ24</text>
<text x="127.1" y="74.5">DDR_DQ25</text>
<text x="127.1" y="76.2">DDR_DQ26</text>
<text x="127.1" y="78">DDR_DQ27</text>
<text x="24.8" y="82.4">DDR_DQS0_N</text>
<text x="56.9" y="83.2">N1</text>
<text x="56.9" y="81.5">N2</text>
<text x="103.4" y="82.4">AC2</text>
<text x="103.4" y="80.6">W4</text>
<text x="103.4" y="78.9">AB4</text>
<text x="127.1" y="79.7">DDR_DQ28</text>
<text x="127.1" y="81.5">DDR_DQ29</text>
<text x="127.1" y="83.3">DDR_DQ30</text>
<text x="24.8" y="84.1">DDR_DQS0_P</text>
<text x="24.8" y="85.9">DDR_DQS1_N</text>
<text x="24.8" y="87.6">DDR_DQS1_P</text>
<text x="24.8" y="89.4">DDR_DQS2_N</text>
<text x="56" y="88.5">AA3</text>
<text x="57" y="86.7">P2</text>
<text x="57" y="85">P3</text>
<text x="103.4" y="84.1">V4</text>
<text x="127.1" y="85">DDR_DQ31</text>
<text x="149.4" y="84.1">1V5</text>
<text x="24.8" y="91.1">DDR_DQS2_P</text>
<text x="24.8" y="92.9">DDR_DQS3_N</text>
<text x="24.8" y="94.6">DDR_DQS3_P</text>
<text x="56" y="93.8">AB1</text>
<text x="57" y="90.3">Y3</text>
<text x="103.4" y="94.6">M5</text>
<text x="118" y="90.3">1V5</text>
<text x="103.4" y="101.6">T5</text>
<text x="103.4" y="99.9">P7</text>
<text x="103.4" y="98.1">N7</text>
<text x="103.4" y="96.4">N5</text>
<text x="27.7" y="103.6">DDR_BA0</text>
<text x="27.7" y="105.3">DDR_BA1</text>
<text x="27.7" y="107.1">DDR_BA2</text>
<text x="55.1" y="106">AE11</text>
<text x="55.1" y="102.5">AE12</text>
<text x="55.8" y="104.3">AG7</text>
<text x="103.4" y="106.9">Y8</text>
<text x="103.4" y="105.1">W7</text>
<text x="103.4" y="103.4">V7</text>
<text x="103.4" y="108.7">AA5</text>
<text x="103.4" y="113.9">AB12</text>
<text x="103.4" y="112.2">AB7</text>
<text x="103.4" y="110.4">AA7</text>
<text x="25.8" y="115.7">DDR_CS0_N</text>
<text x="25.8" y="117.4">DDR_CS1_N</text>
<text x="25.8" y="119.2">DDR_CAS_N</text>
<text x="54.9" y="114.8">AG14</text>
<text x="55.2" y="116.5">AF13</text>
<text x="55.9" y="118.3">AH9</text>
<text x="103.4" y="119.2">AD5</text>
<text x="103.4" y="117.4">AD4</text>
<text x="103.4" y="115.7">AB13</text>
<text x="25.8" y="120.9">DDR_RAS_N</text>
<text x="25.8" y="122.7">DDR_WE_N</text>
<text x="55.1" y="121.8">AE14</text>
<text x="55.8" y="120">AG9</text>
<text x="103.4" y="124.4">AD9</text>
<text x="103.4" y="122.7">AD8</text>
<text x="103.4" y="120.9">AD6</text>
<text x="27.2" y="130.4">DDR_DM0</text>
<text x="56.9" y="131.4">N4</text>
<text x="57" y="129.7">P4</text>
<text x="103.4" y="131.4">AE3</text>
<text x="103.4" y="129.7">AD13</text>
<text x="103.4" y="127.9">AD12</text>
<text x="103.4" y="126.2">AD11</text>
<text x="27.2" y="132.2">DDR_DM1</text>
<text x="27.2" y="133.9">DDR_DM2</text>
<text x="27.2" y="135.7">DDR_DM3</text>
<text x="56" y="133.2">AB5</text>
<text x="57" y="134.9">Y4</text>
<text x="103.4" y="136.7">AF3</text>
<text x="103.4" y="134.9">AF2</text>
<text x="103.4" y="133.2">AE4</text>
<text x="55.1" y="143.7">AA11</text>
<text x="56.9" y="140.2">R7</text>
<text x="57" y="142">Y7</text>
<text x="103.4" y="143.7">AH2</text>
<text x="103.4" y="142">AH1</text>
<text x="103.4" y="140.2">AG2</text>
<text x="103.4" y="138.4">AG1</text>
<text x="143.1" y="143.7">1</text>
<text x="156.9" y="143.7">2</text>
<text x="159.2" y="141.1">3V3</text>
<text x="103.4" y="147.2">AB9</text>
<text x="103.4" y="145.5">AA9</text>
<text x="24" y="153.4">DDR_ODT0</text>
<text x="24" y="155.1">DDR_ODT1</text>
<text x="54.9" y="152.5">AG15</text>
<text x="55" y="156">AH13</text>
<text x="55.2" y="154.2">AF14</text>
<text x="103.4" y="150.7">T8</text>
<text x="103.4" y="152.5">AA10</text>
<text x="103.4" y="156">T7</text>
<text x="21.1" y="156.9">DDR_RESET_N</text>
<text x="55.1" y="157.7">AE15</text>
<text x="103.4" y="157.7">AB10</text>
</g>
<g font-size="1.6" fill="#004080">
<text x="61" y="30.8">DDR_A0</text>
<text x="61" y="34.4">DDR_A2</text>
<text x="61" y="32.6">DDR_A1</text>
<text x="93.8" y="34.4">DDR_DQ2</text>
<text x="93.8" y="32.6">DDR_DQ1</text>
<text x="93.8" y="30.8">DDR_DQ0</text>
<text x="61" y="39.6">DDR_A5</text>
<text x="61" y="37.9">DDR_A4</text>
<text x="61" y="36.1">DDR_A3</text>
<text x="61" y="41.4">DDR_A6</text>
<text x="93.8" y="39.6">DDR_DQ5</text>
<text x="93.8" y="36.1">DDR_DQ3</text>
<text x="93.8" y="37.9">DDR_DQ4</text>
<text x="93.8" y="41.4">DDR_DQ6</text>
<text x="61" y="44.9">DDR_A8</text>
<text x="61" y="43.1">DDR_A7</text>
<text x="61" y="46.6">DDR_A9</text>
<text x="93.8" y="46.6">DDR_DQ9</text>
<text x="93.8" y="44.9">DDR_DQ8</text>
<text x="93.8" y="43.1">DDR_DQ7</text>
<text x="61" y="51.9">DDR_A12</text>
<text x="61" y="50.1">DDR_A11</text>
<text x="61" y="48.4">DDR_A10</text>
<text x="61" y="53.6">DDR_A13</text>
<text x="92.9" y="50.1">DDR_DQ11</text>
<text x="92.9" y="48.4">DDR_DQ10</text>
<text x="92.9" y="51.9">DDR_DQ12</text>
<text x="92.9" y="53.6">DDR_DQ13</text>
<text x="61" y="57.1">DDR_A15</text>
<text x="61" y="55.4">DDR_A14</text>
<text x="92.9" y="58.9">DDR_DQ16</text>
<text x="92.9" y="57.1">DDR_DQ15</text>
<text x="92.9" y="55.4">DDR_DQ14</text>
<text x="61" y="65">DDR_CLK0_N</text>
<text x="92.9" y="65.9">DDR_DQ20</text>
<text x="92.9" y="64.1">DDR_DQ19</text>
<text x="92.9" y="62.4">DDR_DQ18</text>
<text x="92.9" y="60.6">DDR_DQ17</text>
<text x="61" y="70.3">DDR_CLK1_P</text>
<text x="61" y="68.5">DDR_CLK1_N</text>
<text x="61" y="66.8">DDR_CLK0_P</text>
<text x="92.9" y="71.2">DDR_DQ23</text>
<text x="92.9" y="69.4">DDR_DQ22</text>
<text x="92.9" y="67.7">DDR_DQ21</text>
<text x="61" y="72">DDR_CKE</text>
<text x="92.9" y="76.4">DDR_DQ26</text>
<text x="92.9" y="74.7">DDR_DQ25</text>
<text x="92.9" y="72.9">DDR_DQ24</text>
<text x="61" y="82.5">DDR_DQS0_N</text>
<text x="92.9" y="83.4">DDR_DQ30</text>
<text x="92.9" y="81.7">DDR_DQ29</text>
<text x="92.9" y="78.2">DDR_DQ27</text>
<text x="92.9" y="79.9">DDR_DQ28</text>
<text x="61" y="89.6">DDR_DQS2_N</text>
<text x="61" y="87.8">DDR_DQS1_P</text>
<text x="61" y="86.1">DDR_DQS1_N</text>
<text x="61" y="84.3">DDR_DQS0_P</text>
<text x="92.9" y="85.2">DDR_DQ31</text>
<text x="61" y="91.3">DDR_DQS2_P</text>
<text x="61" y="94.8">DDR_DQS3_P</text>
<text x="61" y="93.1">DDR_DQS3_N</text>
<text x="91.2" y="95.7">VDDIO_DDR1</text>
<text x="91.2" y="101">VDDIO_DDR4</text>
<text x="91.2" y="99.2">VDDIO_DDR3</text>
<text x="91.2" y="97.4">VDDIO_DDR2</text>
<text x="61" y="105.3">DDR_BA1</text>
<text x="61" y="107.1">DDR_BA2</text>
<text x="61" y="103.6">DDR_BA0</text>
<text x="91.2" y="108">VDDIO_DDR8</text>
<text x="91.2" y="106.2">VDDIO_DDR7</text>
<text x="91.2" y="104.5">VDDIO_DDR6</text>
<text x="91.2" y="102.7">VDDIO_DDR5</text>
<text x="90.3" y="113.2">VDDIO_DDR11</text>
<text x="90.3" y="111.5">VDDIO_DDR10</text>
<text x="91.2" y="109.7">VDDIO_DDR9</text>
<text x="61" y="117.6">DDR_CS1_N</text>
<text x="61" y="115.8">DDR_CS0_N</text>
<text x="61" y="119.4">DDR_CAS_N</text>
<text x="90.3" y="118.5">VDDIO_DDR14</text>
<text x="90.3" y="116.7">VDDIO_DDR13</text>
<text x="90.3" y="115">VDDIO_DDR12</text>
<text x="61" y="122.9">DDR_WE_N</text>
<text x="61" y="121.1">DDR_RAS_N</text>
<text x="90.3" y="125.5">VDDIO_DDR18</text>
<text x="90.3" y="123.7">VDDIO_DDR17</text>
<text x="90.3" y="122">VDDIO_DDR16</text>
<text x="90.3" y="120.2">VDDIO_DDR15</text>
<text x="61" y="130.7">DDR_DM0</text>
<text x="90.3" y="130.7">VDDIO_DDR21</text>
<text x="90.3" y="129">VDDIO_DDR20</text>
<text x="90.3" y="127.2">VDDIO_DDR19</text>
<text x="61" y="134.3">DDR_DM2</text>
<text x="61" y="136">DDR_DM3</text>
<text x="61" y="132.5">DDR_DM1</text>
<text x="90.3" y="137.8">VDDIO_DDR25</text>
<text x="90.3" y="136">VDDIO_DDR24</text>
<text x="90.3" y="134.3">VDDIO_DDR23</text>
<text x="90.3" y="132.5">VDDIO_DDR22</text>
<text x="61" y="143">DDR_VREF_DQ_2</text>
<text x="61" y="141.3">DDR_VREF_DQ_1</text>
<text x="90.3" y="143">VDDIO_DDR28</text>
<text x="90.3" y="141.3">VDDIO_DDR27</text>
<text x="90.3" y="139.5">VDDIO_DDR26</text>
<text x="61" y="144.8">DDR_VREF_CMD</text>
<text x="88.1" y="148.3">VDDIO_CK_DDR2</text>
<text x="88.1" y="146.5">VDDIO_CK_DDR1</text>
<text x="90.3" y="144.8">VDDIO_DDR29</text>
<text x="61" y="155.3">DDR_ODT1</text>
<text x="61" y="153.5">DDR_ODT0</text>
<text x="89" y="151.8">AVDD_DDRPLL1</text>
<text x="89" y="153.5">AVDD_DDRPLL2</text>
<text x="61" y="158.8">DDR_ZQ</text>
<text x="61" y="157">DDR_RESET_N</text>
<text x="89.2" y="158.8">AVSS_DDRPLL2</text>
<text x="89.2" y="157">AVSS_DDRPLL1</text>
</g>
</svg>
